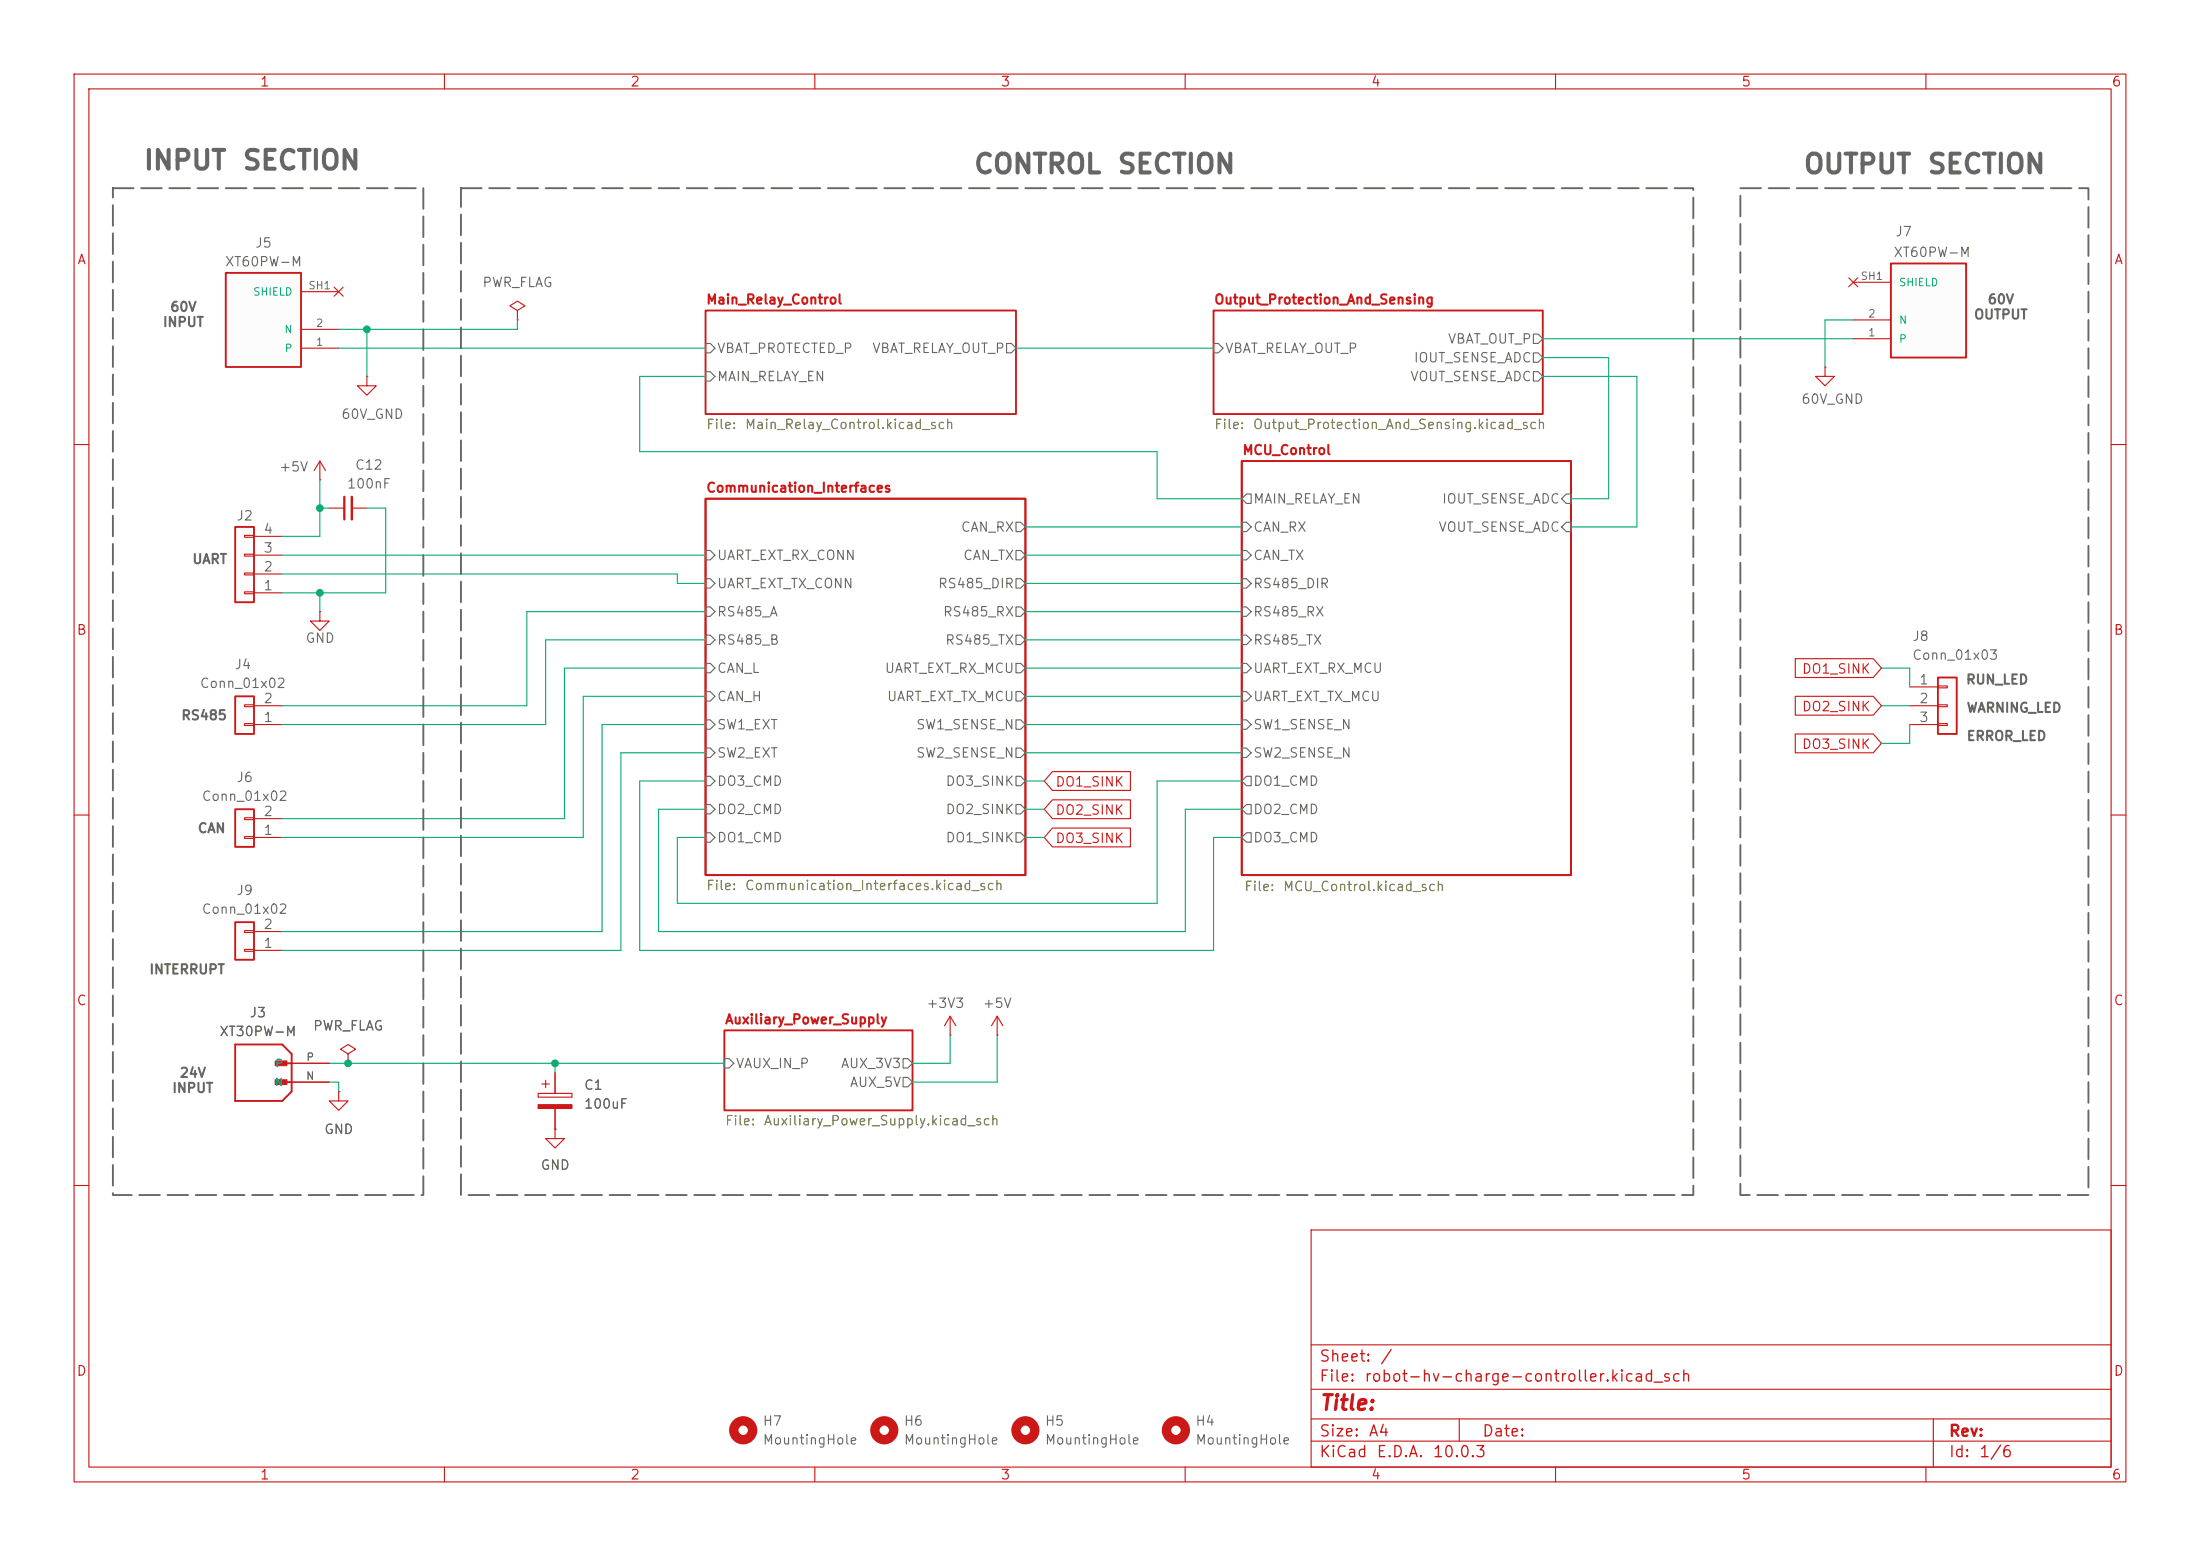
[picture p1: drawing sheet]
<svg xmlns="http://www.w3.org/2000/svg" width="297mm" height="210mm" viewBox="0 0 297 210" stroke-linecap="round" stroke-linejoin="round" font-family="sans-serif">
<g fill="none" stroke="#cc1918" stroke-width=".15">
<path d="M10 10h277v190h-277zM12 12h273v186h-273zM60 10v2M110 10v2M160 10v2M210 10v2M260 10v2M10 60h2M43.2 64.8h.1M43.2 62.2l-.8 1.3M43.2 62.2l.7 1.3M43.2 62.2v2.6"/>
<path d="M285 60h2M10 110h2M285 110h2M10 160h2M177 166h108v32h-108zM285 160h2M60 198v2M110 198v2M160 198v2M177 194.5h108M177 191.5h108M177 187.5h108"/>
<path d="M177 181.5h108M197 191.5v3M210 198v2M260 198v2M261 191.5v6.5"/>
</g>
<g fill="#fff" stroke="#fff" stroke-width=".14">
<path d="M163.8 41.9h44.5v14h-44.5z"/>
<path d="M97.8 139.1h25.4v10.8h-25.4z"/>
<path d="M95.2 41.9h42v14h-42z"/>
</g>
<path d="M95.2 41.9h42v14h-42zM163.8 41.9h44.5v14h-44.5zM95.2 67.3h43.2v50.8h-43.2zM167.6 62.2h44.5v55.9h-44.5zM97.8 139.1h25.4v10.8h-25.4z" fill="none" stroke="#cc1918" stroke-width=".25"/>
<g fill="none" stroke="#666" stroke-width=".15">
<path d="M95.2 46.4h.7l.6 .6-.6 .6h-.7zM95.2 50.2h.7l.6 .6-.6 .6h-.7zM135.9 46.4h.6l.7 .6-.7 .6h-.6zM163.8 46.4h.7l.6 .6-.6 .6h-.7zM207 50.2h.6l.7 .6-.7 .6h-.6zM207 45.1h.6l.7 .6-.7 .7h-.6zM207 47.6h.6l.7 .7-.7 .6h-.6zM95.2 78.1h.7l.6 .6-.6 .7h-.7zM95.2 74.3h.7l.6 .6-.6 .7h-.7zM137.2 70.5h.6l.6 .6-.6 .7h-.6zM137.2 74.3h.6l.6 .6-.6 .7h-.6zM137.2 78.1h.6l.6 .6-.6 .7h-.6z"/>
<path d="M167.6 70.5h.7l.6 .6-.6 .7h-.7zM167.6 78.1h.7l.6 .6-.6 .7h-.7zM167.6 74.3h.7l.6 .6-.6 .7h-.7zM168.3 66.7h.6v1.2h-.6l-.7-.6zM211.5 66.7h.6v1.2h-.6l-.7-.6zM211.5 70.5h.6v1.3h-.6l-.7-.7zM95.2 81.9h.7l.6 .7-.6 .6h-.7zM95.2 85.7h.7l.6 .7-.6 .6h-.7zM95.2 93.3h.7l.6 .7-.6 .6h-.7zM95.2 89.5h.7l.6 .7-.6 .6h-.7zM95.2 97.2h.7l.6 .6-.6 .6h-.7zM137.2 81.9h.6l.6 .7-.6 .6h-.6z"/>
<path d="M137.2 85.7h.6l.6 .7-.6 .6h-.6zM137.2 89.5h.6l.6 .7-.6 .6h-.6zM137.2 93.3h.6l.6 .7-.6 .6h-.6zM137.2 97.2h.6l.6 .6-.6 .6h-.6zM167.6 81.9h.7l.6 .7-.6 .6h-.7zM167.6 85.7h.7l.6 .7-.6 .6h-.7zM167.6 89.5h.7l.6 .7-.6 .6h-.7zM167.6 93.3h.7l.6 .7-.6 .6h-.7zM167.6 97.2h.7l.6 .6-.6 .6h-.7zM95.2 112.4h.7l.6 .6-.6 .7h-.7zM95.2 108.6h.7l.6 .6-.6 .7h-.7zM95.2 104.8h.7l.6 .6-.6 .6h-.7z"/>
<path d="M95.2 101h.7l.6 .6-.6 .6h-.7zM137.2 112.4h.6l.6 .6-.6 .7h-.6zM137.2 108.6h.6l.6 .6-.6 .7h-.6zM137.2 104.8h.6l.6 .6-.6 .6h-.6zM137.2 101h.6l.6 .6-.6 .6h-.6zM167.6 101h.7l.6 .6-.6 .6h-.7zM168.3 104.8h.6v1.2h-.6l-.7-.6zM168.3 108.6h.6v1.3h-.6l-.7-.7zM168.3 112.4h.6v1.3h-.6l-.7-.7zM97.8 142.9h.6l.7 .6-.7 .6h-.6zM121.9 145.4h.7l.6 .7-.6 .6h-.7zM121.9 142.9h.7l.6 .6-.6 .6h-.7z"/>
</g>
<path d="M30.5 36.8h10.1v12.7h-10.1z" fill="#fcfcfc"/>
<path d="M30.5 36.8h10.1v12.7h-10.1z" fill="none" stroke="#cc1918" stroke-width=".25"/>
<path d="M40.6 39.4h5.1M40.6 47h5.1M40.6 44.5h5.1" fill="none" stroke="#cc1918" stroke-width=".15"/>
<circle cx="158.7" cy="193" r="1.27" fill="none" stroke="#cc1918" stroke-width="1.3"/>
<path d="M255.3 35.6h10.1v12.7h-10.1z" fill="#fcfcfc"/>
<path d="M255.3 35.6h10.1v12.7h-10.1z" fill="none" stroke="#cc1918" stroke-width=".25"/>
<path d="M250.2 38.1h5.1M250.2 45.7h5.1M250.2 43.2h5.1M47 142.2l1-.6-1-.6-1 .6 1 .6v1.3M47 143.5h.1" fill="none" stroke="#cc1918" stroke-width=".15"/>
<path d="M31.7 109.2h2.6v5.1h-2.6z" fill="#fcfcfc"/>
<path d="M31.7 109.2h2.6v5.1h-2.6z" fill="none" stroke="#cc1918" stroke-width=".25"/>
<path d="M33 112.9h1.3v.3h-1.3zM33 110.4h1.3v.2h-1.3zM34.3 113h3.8M34.3 110.5h3.8M74.9 152.4v1.3h1.3l-1.3 1.2-1.2-1.2h1.2M74.9 152.4h.1" fill="none" stroke="#cc1918" stroke-width=".15"/>
<path d="M31.7 71.1h2.6v10.2h-2.6z" fill="#fcfcfc"/>
<path d="M31.7 71.1h2.6v10.2h-2.6z" fill="none" stroke="#cc1918" stroke-width=".25"/>
<path d="M33 79.9h1.3v.2h-1.3zM33 77.3h1.3v.3h-1.3zM33 74.8h1.3v.3h-1.3zM33 72.3h1.3v.2h-1.3zM34.3 77.5h3.8M34.3 74.9h3.8M34.3 72.4h3.8M34.3 80h3.8" fill="none" stroke="#cc1918" stroke-width=".15"/>
<path d="M261.6 91.4h2.6v7.7h-2.6z" fill="#fcfcfc"/>
<path d="M261.6 91.4h2.6v7.7h-2.6z" fill="none" stroke="#cc1918" stroke-width=".25"/>
<g fill="none" stroke="#cc1918" stroke-width=".15">
<path d="M246.4 49.5v1.3h1.2l-1.2 1.3-1.3-1.3h1.3M246.4 49.5h.1M257.8 92.7h3.8M257.8 95.3h3.8M257.8 97.8h3.8M261.6 92.6h1.3v.2h-1.3zM261.6 95.1h1.3v.3h-1.3zM261.6 97.7h1.3v.2h-1.3zM72.6 147.6h4.6v.5h-4.6zM73.2 146.3h1M73.7 145.8v1M74.9 144.8v2.8"/>
<path d="M74.9 149.6v2.8"/>
</g>
<path d="M72.6 149.1h4.6v.5h-4.6z" fill="#cc1918" stroke="#cc1918" stroke-width=".15"/>
<path d="M31.7 94h2.6v5.1h-2.6z" fill="#fcfcfc"/>
<path d="M31.7 94h2.6v5.1h-2.6z" fill="none" stroke="#cc1918" stroke-width=".25"/>
<path d="M33 97.7h1.3v.2h-1.3zM33 95.1h1.3v.3h-1.3zM34.3 97.8h3.8M34.3 95.3h3.8" fill="none" stroke="#cc1918" stroke-width=".15"/>
<path d="M31.7 124.5h2.6v5h-2.6z" fill="#fcfcfc"/>
<path d="M31.7 124.5h2.6v5h-2.6zM31.7 141h6.4l1.3 1.2v5.1l-1.3 1.3h-6.4zM37.5 143.5h1.9M37.5 146.1h1.9" fill="none" stroke="#cc1918" stroke-width=".25"/>
<g fill="none" stroke="#cc1918" stroke-width=".15">
<path d="M45.1 38.8l1.2 1.2M46.3 38.8l-1.2 1.2M249.6 37.5l1.2 1.2M250.8 37.5l-1.2 1.2M49.5 50.8v1.3h1.3l-1.3 1.2-1.2-1.2h1.2M49.5 50.8h.1M69.8 41.9l1.1-.6-1.1-.7-1 .7 1 .6v1.3M69.8 43.2h.1M44.4 68.6h2.1M47.5 68.6h2M43.2 82.6v1.2h1.2l-1.2 1.3-1.3-1.3h1.3M43.2 82.6h.1"/>
<path d="M242.4 88.9h10.5l1.1 1.3-1.1 1.2h-10.5zM242.4 94h10.5l1.1 1.3-1.1 1.2h-10.5zM242.4 99.1h10.5l1.1 1.2-1.1 1.3h-10.5zM142.1 111.8h10.5v2.5h-10.5l-1.1-1.3zM142.1 104.1h10.5v2.6h-10.5l-1.1-1.3zM142.1 107.9h10.5v2.6h-10.5l-1.1-1.3zM33 128.1h1.3v.3h-1.3zM33 125.6h1.3v.3h-1.3zM34.3 128.3h3.8M34.3 125.7h3.8M128.3 139.7h.1M128.3 137.2l-.8 1.2"/>
<path d="M128.3 137.2l.7 1.2M128.3 137.2v2.5M134.6 139.7h.1M134.6 137.2l-.7 1.2M134.6 137.2l.8 1.2M134.6 137.2v2.5M39.4 146.1h5M39.4 143.5h5M45.7 147.3v1.3h1.3l-1.3 1.3-1.3-1.3h1.3M45.7 147.3h.1M47 143.5h.1M74.9 152.4h.1"/>
<path d="M74.9 144.8v2.8M74.9 149.6v2.8"/>
</g>
<g fill="#cc1918" stroke="#cc1918" stroke-width=".14">
<path d="M37.1 143.2h1.6v.6h-1.6z"/>
<path d="M37.1 145.7h1.6v.7h-1.6z"/>
</g>
<path d="M46.5 67.1v3" fill="none" stroke="#cc1918" stroke-width=".3"/>
<path d="M47.5 67.1v3" fill="none" stroke="#cc1918" stroke-width=".33"/>
<g fill="none" stroke="#cc1918" stroke-width="1.3">
<circle cx="100.3" cy="193" r="1.27"/>
<circle cx="119.4" cy="193" r="1.27"/>
<circle cx="138.4" cy="193" r="1.27"/>
</g>
<g fill="none" stroke="#0dab76" stroke-width=".15">
<path d="M45.7 47h49.5M49.5 44.5v6.3M69.8 43.2v1.3h-24.1M95.2 50.8h-8.8v10.2h69.8v6.3h11.4M137.2 47h26.6M208.3 50.8h12.7v20.3h-8.9M208.3 45.7h41.9M208.3 48.3h8.9v19h-5.1M250.2 43.2h-3.8v6.3M38.1 77.5h53.3v1.2h3.8M38.1 74.9h57.1M43.2 64.8v7.6h-5.1"/>
<path d="M43.2 68.6h1.2M49.5 68.6h2.6v11.4h-14M138.4 74.9h29.2M138.4 78.7h29.2M138.4 71.1h29.2M43.2 80v2.6M95.2 86.4h-21.5v11.4h-35.6M95.2 82.6h-24.1v12.7h-33M95.2 97.8h-13.9v27.9h-43.2M95.2 90.2h-19v20.3h-38.1M95.2 94h-16.5v19h-40.6M138.4 86.4h29.2"/>
<path d="M138.4 82.6h29.2M138.4 97.8h29.2M138.4 90.2h29.2M138.4 94h29.2M254 90.2h3.8v2.5M254 95.3h3.8M257.8 97.8v2.5h-3.8M95.2 105.4h-8.8v22.9h77.4v-15.3h3.8M95.2 101.6h-11.4v26.7h-45.7M95.2 109.2h-6.3v16.5h71.1v-16.5h7.6M138.4 101.6h29.2M138.4 105.4h2.6"/>
<path d="M138.4 109.2h2.6M138.4 113h2.6M167.6 105.4h-11.4v16.5h-64.8v-8.9h3.8M128.3 139.7v3.8h-5.1M134.6 139.7v6.4h-11.4M44.4 146.1h1.3v1.2M44.4 143.5h53.4M74.9 143.5v1.3"/>
</g>
<path d="M15.2 25.4h41.9v135.9h-41.9zM62.2 25.4h166.4v135.9h-166.4zM234.9 25.4h47v135.9h-47z" fill="none" stroke="#666" stroke-width=".25" stroke-dasharray="2.8 1"/>
<g fill="#0dab76" stroke="#0dab76" stroke-width=".14">
<circle cx="43.2" cy="80" r=".46"/>
<circle cx="43.2" cy="68.6" r=".46"/>
<circle cx="49.5" cy="44.5" r=".46"/>
<circle cx="47" cy="143.5" r=".46"/>
<circle cx="74.9" cy="143.5" r=".46"/>
</g>
<g font-size="2.5" fill="#666">
<text x="19.2" y="23.5">INPUT</text>
<text x="32.6" y="23.5">SECTION</text>
<text x="131.3" y="24">CONTROL</text>
<text x="150.7" y="24">SECTION</text>
<text x="243.3" y="24">OUTPUT</text>
<text x="260.1" y="24">SECTION</text>
</g>
<text font-size="2" fill="#cc1918" x="178" y="190.8">Title:</text>
<g font-size="1.5" fill="#cc1918">
<text x="178" y="184.2">Sheet:</text>
<text x="186.2" y="184.2">/</text>
<text x="178" y="186.9">File:</text>
<text x="184.1" y="186.9">robot-hv-charge-controller.kicad_sch</text>
<text x="178" y="197.1">KiCad</text>
<text x="178" y="194.3">Size:</text>
<text x="184.7" y="194.3">A4</text>
<text x="185.7" y="197.1">E.D.A.</text>
<text x="193.3" y="197.1">10.0.3</text>
<text x="200" y="194.3">Date:</text>
<text x="263" y="194.3">Rev:</text>
<text x="263" y="197.1">Id:</text>
<text x="267.1" y="197.1">1/6</text>
</g>
<g font-size="1.3" fill="#cc1918">
<text x="35" y="12">1</text>
<text x="85" y="12">2</text>
<text x="135" y="12">3</text>
<text x="185" y="12">4</text>
<text x="235" y="12">5</text>
<text x="285" y="12">6</text>
<text x="10.3" y="36">A</text>
<text x="285.3" y="36">A</text>
<text x="95.2" y="41.4">Main_Relay_Control</text>
<text x="163.8" y="41.4">Output_Protection_And_Sensing</text>
<text x="167.6" y="61.7">MCU_Control</text>
<text x="95.2" y="66.8">Communication_Interfaces</text>
<text x="10.3" y="86">B</text>
<text x="285.3" y="86">B</text>
<text x="243.2" y="91.2">DO1_SINK</text>
<text x="243.2" y="96.3">DO2_SINK</text>
<text x="243.2" y="101.4">DO3_SINK</text>
<text x="142.4" y="106.5">DO1_SINK</text>
<text x="142.4" y="110.3">DO2_SINK</text>
<text x="142.4" y="114.1">DO3_SINK</text>
<text x="10.3" y="136">C</text>
<text x="285.3" y="136">C</text>
<text x="97.8" y="138.5">Auxiliary_Power_Supply</text>
<text x="10.3" y="186">D</text>
<text x="285.3" y="186">D</text>
<text x="35" y="200">1</text>
<text x="85" y="200">2</text>
<text x="135" y="200">3</text>
<text x="185" y="200">4</text>
<text x="235" y="200">5</text>
<text x="285" y="200">6</text>
</g>
<g font-size="1.3" fill="#666">
<text x="34.4" y="33.7">J5</text>
<text x="255.5" y="35">XT60PW-M</text>
<text x="255.8" y="32.2">J7</text>
<text x="30.3" y="36.3">XT60PW-M</text>
<text x="65" y="39.1">PWR_FLAG</text>
<text x="268.2" y="41.4">60V</text>
<text x="21.9" y="44.4">INPUT</text>
<text x="22.9" y="42.4">60V</text>
<text x="96.7" y="48">VBAT_PROTECTED_P</text>
<text x="117.7" y="48">VBAT_RELAY_OUT_P</text>
<text x="165.3" y="48">VBAT_RELAY_OUT_P</text>
<text x="195.4" y="46.7">VBAT_OUT_P</text>
<text x="266.4" y="43.4">OUTPUT</text>
<text x="96.7" y="51.8">MAIN_RELAY_EN</text>
<text x="190.3" y="51.8">VOUT_SENSE_ADC</text>
<text x="190.8" y="49.2">IOUT_SENSE_ADC</text>
<text x="46" y="56.9">60V_GND</text>
<text x="243.1" y="54.8">60V_GND</text>
<text x="37.6" y="64">+5V</text>
<text x="47.8" y="63.7">C12</text>
<text x="31.8" y="70.6">J2</text>
<text x="46.7" y="66.2">100nF</text>
<text x="169.1" y="68.3">MAIN_RELAY_EN</text>
<text x="194.6" y="68.3">IOUT_SENSE_ADC</text>
<text x="25.9" y="76.4">UART</text>
<text x="35.5" y="77.4">2</text>
<text x="35.5" y="74.9">3</text>
<text x="35.5" y="72.4">4</text>
<text x="96.7" y="75.9">UART_EXT_RX_CONN</text>
<text x="129.6" y="72.1">CAN_RX</text>
<text x="129.9" y="75.9">CAN_TX</text>
<text x="169.1" y="72.1">CAN_RX</text>
<text x="169.1" y="75.9">CAN_TX</text>
<text x="194.1" y="72.1">VOUT_SENSE_ADC</text>
<text x="35.5" y="80">1</text>
<text x="96.7" y="83.5">RS485_A</text>
<text x="96.7" y="79.7">UART_EXT_TX_CONN</text>
<text x="126.5" y="79.7">RS485_DIR</text>
<text x="127.2" y="83.5">RS485_RX</text>
<text x="169.1" y="79.7">RS485_DIR</text>
<text x="169.1" y="83.5">RS485_RX</text>
<text x="41.2" y="87.1">GND</text>
<text x="96.7" y="87.3">RS485_B</text>
<text x="127.5" y="87.3">RS485_TX</text>
<text x="169.1" y="87.3">RS485_TX</text>
<text x="258.1" y="86.8">J8</text>
<text x="258.1" y="89.4">Conn_01x03</text>
<text x="26.9" y="93.2">Conn_01x02</text>
<text x="31.6" y="90.6">J4</text>
<text x="35.5" y="95.2">2</text>
<text x="96.7" y="95">CAN_H</text>
<text x="96.7" y="91.1">CAN_L</text>
<text x="119.3" y="91.1">UART_EXT_RX_MCU</text>
<text x="119.7" y="95">UART_EXT_TX_MCU</text>
<text x="169.1" y="91.1">UART_EXT_RX_MCU</text>
<text x="169.1" y="95">UART_EXT_TX_MCU</text>
<text x="259" y="92.7">1</text>
<text x="259" y="95.2">2</text>
<text x="265.3" y="92.7">RUN_LED</text>
<text x="24.4" y="97.5">RS485</text>
<text x="35.5" y="97.8">1</text>
<text x="96.7" y="98.8">SW1_EXT</text>
<text x="123.6" y="98.8">SW1_SENSE_N</text>
<text x="169.1" y="98.8">SW1_SENSE_N</text>
<text x="259" y="97.8">3</text>
<text x="265.4" y="96.5">WARNING_LED</text>
<text x="265.4" y="100.3">ERROR_LED</text>
<text x="31.8" y="105.9">J6</text>
<text x="96.7" y="106.4">DO3_CMD</text>
<text x="96.7" y="102.6">SW2_EXT</text>
<text x="123.6" y="102.6">SW2_SENSE_N</text>
<text x="127.6" y="106.4">DO3_SINK</text>
<text x="169.1" y="106.4">DO1_CMD</text>
<text x="169.1" y="102.6">SW2_SENSE_N</text>
<text x="26.6" y="112.7">CAN</text>
<text x="27.1" y="108.4">Conn_01x02</text>
<text x="35.5" y="113">1</text>
<text x="35.5" y="110.5">2</text>
<text x="96.7" y="110.2">DO2_CMD</text>
<text x="127.6" y="110.2">DO2_SINK</text>
<text x="169.1" y="110.2">DO2_CMD</text>
<text x="96.7" y="114">DO1_CMD</text>
<text x="127.6" y="114">DO1_SINK</text>
<text x="169.1" y="114">DO3_CMD</text>
<text x="27.1" y="123.7">Conn_01x02</text>
<text x="31.8" y="121.1">J9</text>
<text x="35.5" y="125.7">2</text>
<text x="20.1" y="131.8">INTERRUPT</text>
<text x="35.5" y="128.2">1</text>
<text x="33.6" y="137.6">J3</text>
<text x="125" y="136.4">+3V3</text>
<text x="132.6" y="136.4">+5V</text>
<text x="29.5" y="140.2">XT30PW-M</text>
<text x="42.2" y="139.4">PWR_FLAG</text>
<text x="23.2" y="147.8">INPUT</text>
<text x="24.2" y="145.7">24V</text>
<text x="78.7" y="147.4">C1</text>
<text x="78.7" y="149.9">100uF</text>
<text x="99.3" y="144.5">VAUX_IN_P</text>
<text x="113.4" y="144.5">AUX_3V3</text>
<text x="114.6" y="147">AUX_5V</text>
<text x="43.7" y="153.4">GND</text>
<text x="72.9" y="158.2">GND</text>
<text x="102.9" y="192.7">H7</text>
<text x="102.9" y="195.3">MountingHole</text>
<text x="121.9" y="192.7">H6</text>
<text x="121.9" y="195.3">MountingHole</text>
<text x="141" y="192.7">H5</text>
<text x="141" y="195.3">MountingHole</text>
<text x="161.3" y="192.7">H4</text>
<text x="161.3" y="195.3">MountingHole</text>
</g>
<g font-size="1.3" fill="#848400">
<text x="95.2" y="58.2">File:</text>
<text x="100.5" y="58.2">Main_Relay_Control.kicad_sch</text>
<text x="163.8" y="58.2">File:</text>
<text x="169.1" y="58.2">Output_Protection_And_Sensing.kicad_sch</text>
<text x="95.2" y="120.5">File:</text>
<text x="100.5" y="120.5">Communication_Interfaces.kicad_sch</text>
<text x="167.9" y="120.6">File:</text>
<text x="173.1" y="120.6">MCU_Control.kicad_sch</text>
<text x="97.8" y="152.2">File:</text>
<text x="103" y="152.2">Auxiliary_Power_Supply.kicad_sch</text>
</g>
<g font-size="1" fill="#008484">
<text x="34.1" y="40.1">SHIELD</text>
<text x="256.3" y="38.9">SHIELD</text>
<text x="38.3" y="45.2">N</text>
<text x="38.4" y="47.8">P</text>
<text x="256.3" y="46.5">P</text>
<text x="256.3" y="44">N</text>
<text x="37" y="146.8">N</text>
<text x="37.1" y="144.3">P</text>
</g>
<g font-size="1" fill="#666">
<text x="41.6" y="39.3">SH1</text>
<text x="251.1" y="38">SH1</text>
<text x="42.6" y="46.9">1</text>
<text x="42.6" y="44.4">2</text>
<text x="252.1" y="45.6">1</text>
<text x="252.1" y="43.1">2</text>
<text x="41.3" y="143.4">P</text>
<text x="41.3" y="146">N</text>
</g>
</svg>
